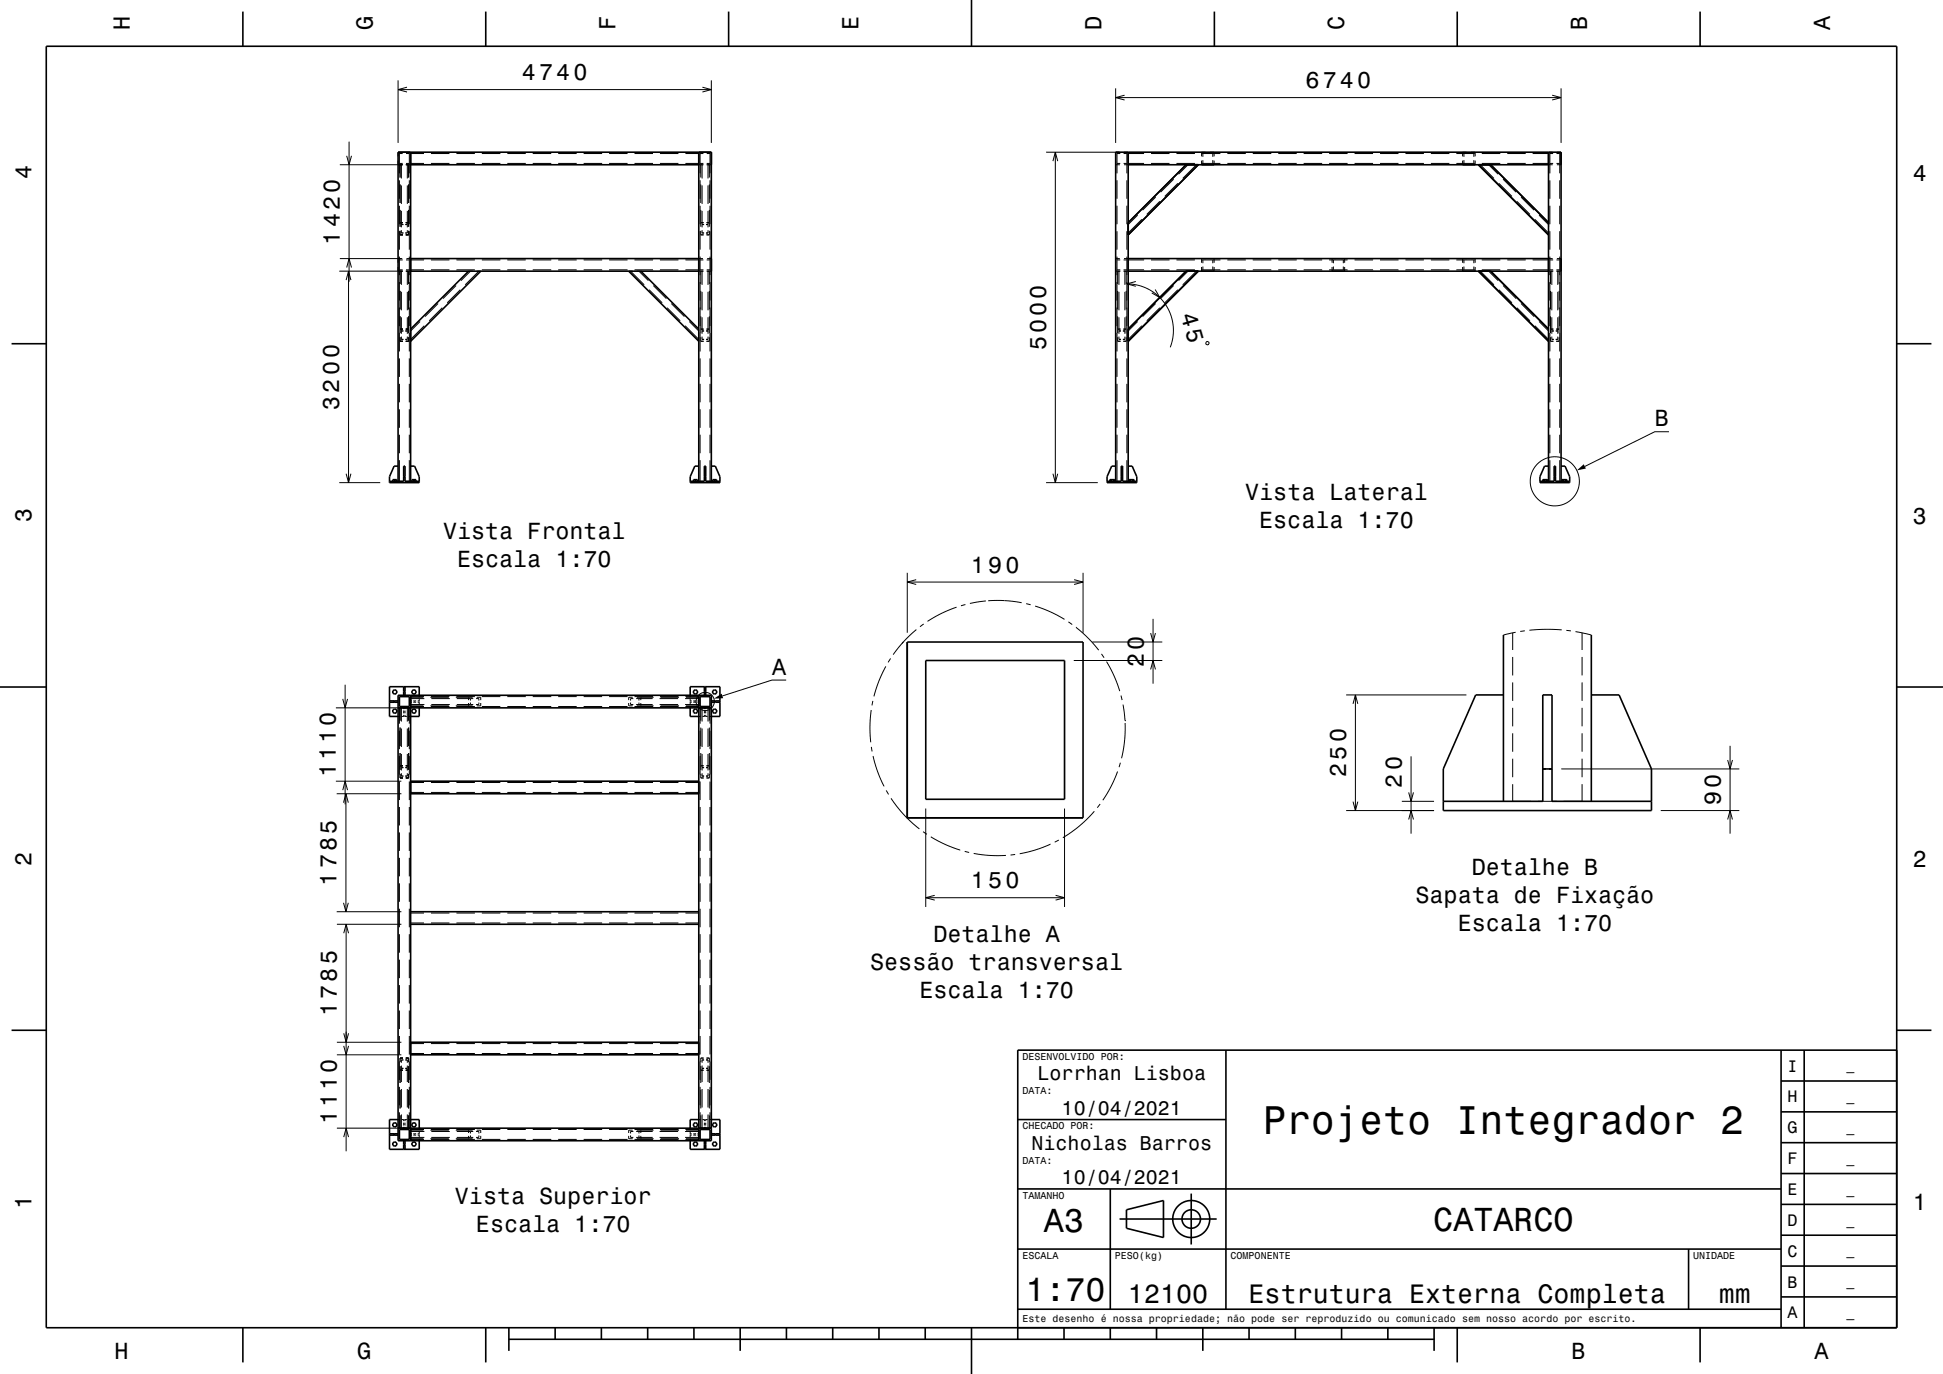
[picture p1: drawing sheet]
<svg xmlns="http://www.w3.org/2000/svg" width="420mm" height="297mm" viewBox="0 0 420 297" stroke-linecap="round" stroke-linejoin="round" font-family="sans-serif">
<g fill="none" stroke="#000" stroke-width=".22">
<path d="M86 17.4v13.5M86 19.4h67.8M88 18.8l-2 .6 2 .5M151.8 18.8l2 .6-2 .5M153.8 17.4v13.5M241.2 19.1v11.8M337.4 19.1v11.8M73.5 35.6h13.6M74.9 33.7l.6 1.9 .5-1.9M75.5 30.6v30.3M86 32.9v.9M86 34.7v.9"/>
<path d="M86.3 32.9v4.6M86.3 39v4M86.3 33.2h.7M86.3 35.3h.7M86.5 35.6v2.8M86.5 39.9v4M86.8 35.6v3M87.7 35.6h1.1M87.8 33.2h.7M87.8 35.3h.7M88 35.6v3M88.3 35.6v2.8"/>
<path d="M88.3 39.9v4M88.5 32.9v4.6M88.5 39v4M88.8 33.2h2.9M88.8 35.3h2.9M93.2 33.2h4M93.2 35.3h4M98.7 33.2h4M98.7 35.3h4M104.2 33.2h4M104.2 35.3h4M109.7 33.2h4"/>
<path d="M109.7 35.3h4M115.2 33.2h4M115.2 35.3h4M120.7 33.2h4M120.7 35.3h4M126.2 33.2h4M126.2 35.3h4M131.7 33.2h4M131.7 35.3h4M137.2 33.2h4M137.2 35.3h4M142.7 33.2h4"/>
<path d="M142.7 35.3h4M148.2 33.2h2.8M148.2 35.3h2.8M151 35.6h1.1M151.3 32.9v4.6M151.3 39v4M151.3 33.2h.8M151.3 35.3h.8M151.5 35.6v2.8M151.5 39.9v4M151.8 35.6v3M152.7 35.6h1.1"/>
<path d="M152.8 33.2h.7M152.8 35.3h.7M153 35.6v3M153.3 35.6v2.8M153.3 39.9v4M153.5 32.9v4.6M153.5 39v4M226.1 32.9h16M227.6 34.8l.5-1.9 .5 1.9M228.1 32.9v71.4M241.2 34.7v.9h.9M241.2 32.9v.9"/>
<path d="M241.2 21.1h96.2M241.4 33.2h.8M241.4 35.3h.8M241.4 32.9v4.6M241.4 39v4M242.9 33.2h.7M242.9 35.3h.7M243 35.6h.9M243 32.9h.9M243.1 20.6l-1.9 .5 1.9 .5M243.6 32.9v4.6M243.6 39v4"/>
<path d="M243.9 33.2h3.4M243.9 35.3h3.4M248.8 33.2h4M248.8 35.3h4M253.7 38.7l-2.8 2.8M254.3 33.2h4M254.3 35.3h4M254.6 39.6l-2.8 2.9M256.8 35.6l-2 2.1M258.6 35.6l-2.9 3M259.7 34.7v.9M259.8 33.2h4"/>
<path d="M259.8 35.3h4M260 33.2v.7M260 34.6v.7M260.6 32.9h-.9v.9M261.5 32.9h.9v.9M262.2 33.2v.7M262.2 34.6v.7M262.4 34.7v.9M265.3 33.2h4M265.3 35.3h4M270.8 33.2h4M270.8 35.3h4"/>
<path d="M276.3 33.2h4M276.3 35.3h4M281.8 33.2h4M281.8 35.3h4M287.3 33.2h4M287.3 35.3h4M292.8 33.2h4M292.8 35.3h4M298.3 33.2h4M298.3 35.3h4M303.8 33.2h4M303.8 35.3h4"/>
<path d="M309.3 33.2h4M309.3 35.3h4M314.8 33.2h4M314.8 35.3h4M316.2 34.7v.9M316.4 33.2v.7M316.4 34.6v.7M317.1 32.9h-.9v.9M318 32.9h.9v.9M318.6 33.2v.7M318.6 34.6v.7M318.9 34.7v.9"/>
<path d="M320 35.6l2.9 3M320.3 33.2h4M320.3 35.3h4M321.8 35.6l2 2.1M324 39.6l2.8 2.9M324.9 38.7l2.8 2.8M325.8 33.2h4M325.8 35.3h4M331.3 33.2h3.4M331.3 35.3h3.4M334.7 35.6h.9M334.7 32.9h.9"/>
<path d="M335 33.2h.7M335 35.3h.7M335 32.9v4.6M335 39v4M335.5 20.6l1.9 .5-1.9 .5M336.4 33.2h.8M336.4 35.3h.8M336.5 35.6h.9M336.5 32.9h.9M337.2 32.9v4.6M337.2 39v4M73.3 58.6h13.8"/>
<path d="M73.5 55.9h13.5M74.9 57.8l.6-1.9 .5 1.9M75.3 58.6v45.7M86 55.9v.9M86 57.7v.9M86.3 44.5v4M86.3 50v4M86.3 55.5v4M86.3 56.2h.7M86.3 58.3h.7M86.5 45.4v3.6M86.5 49.9v.9h.6"/>
<path d="M86.5 58.6v2.8M86.5 48.1h.6M86.8 40.1v4M86.8 45.6v3.5M86.8 49.8v.6h.4M86.8 58.6v3M86.8 48.5h.4M87.6 48.5h.4M87.7 58.6h1.1M87.7 48.1h.6M87.8 56.2h.7M87.8 58.3h.7"/>
<path d="M87.9 55.9h.9M88 40.1v4M88 45.6v3.5M88 49.8v.6h-.4M88 58.6v3M88.3 45.4v3.6M88.3 49.9v.9h-.6M88.3 58.6v2.8M88.5 44.5v4M88.5 50v4M88.5 55.5v4M88.8 56.2h2.9"/>
<path d="M88.8 58.3h2.9M93.2 56.2h4M93.2 58.3h4M98.7 56.2h4M98.7 58.3h4M101.3 58.6h.9M101.7 58.6l-2.1 2.1M103 58.6h.9M103.5 58.6l-2.9 3M104.2 56.2h4M104.2 58.3h4M109.7 56.2h4"/>
<path d="M109.7 58.3h4M115.2 56.2h4M115.2 58.3h4M120.7 56.2h4M120.7 58.3h4M126.2 56.2h4M126.2 58.3h4M131.7 56.2h4M131.7 58.3h4M135.9 58.6h.9M136.3 58.6l3 3M137.2 56.2h4"/>
<path d="M137.2 58.3h4M137.6 58.6h.9M138.1 58.6l2.1 2.1M142.7 56.2h4M142.7 58.3h4M148.2 56.2h2.8M148.2 58.3h2.8M151 55.9h1M151 58.6h1.1M151.3 44.5v4M151.3 50v4M151.3 55.5v4"/>
<path d="M151.3 56.2h.8M151.3 58.3h.8M151.5 49.9v.9h.6M151.5 48.1h.6M151.5 45.4v3.6M151.5 58.6v2.8M151.8 48.5h.4M151.8 49.8v.6h.4M151.8 40.1v4M151.8 45.6v3.5M151.8 58.6v3M152.6 48.5h.4"/>
<path d="M152.7 58.6h1.1M152.7 48.1h.6M152.8 56.2h.7M152.8 58.3h.7M152.9 55.9h.9M153 49.8v.6h-.4M153 40.1v4M153 45.6v3.5M153 58.6v3M153.3 49.9v.9h-.6M153.3 45.4v3.6M153.3 58.6v2.8"/>
<path d="M153.5 44.5v4M153.5 50v4M153.5 55.5v4M241.2 57.7v.9h1M241.4 56.2h.8M241.4 58.3h.8M241.4 44.5v4M241.4 50v4M241.4 55.5v4M241.6 58.6v2.8M241.9 58.6v3M242.1 55.9h-.9v.9"/>
<path d="M242.8 58.6h1.1M242.9 56.2h.7M242.9 58.3h.7M243 55.9h.9M243.2 58.6v3M243.4 58.6v2.8M243.6 44.5v4M243.6 50v4M243.6 55.5v4M243.9 56.2h3.4M243.9 58.3h3.4M245.9 46.5l-2 2"/>
<path d="M246.8 47.4l-2.9 3M248.8 56.2h4M248.8 58.3h4M249.8 42.6l-2.8 2.8M250.7 43.5l-2.8 2.8M254.3 56.2h4M254.3 58.3h4M256.8 58.6l-2 2.1M258.6 58.6l-2.9 3M259.7 57.7v.9M259.8 56.2h4M259.8 58.3h4"/>
<path d="M260 56.2v.7M260 57.6v.7M260.6 55.9h-.9v.9M261.5 55.9h.9v.9M262.2 56.2v.7M262.2 57.6v.7M262.4 57.7v.9M265.3 56.2h4M265.3 58.3h4M270.8 56.2h4M270.8 58.3h4M276.3 56.2h4"/>
<path d="M276.3 58.3h4M281.8 56.2h4M281.8 58.3h4M287.3 56.2h4M287.3 58.3h4M287.9 57.7v.9M288.2 56.2v.7M288.2 57.6v.7M288.9 55.9h-1v.9M289.8 55.9h.9v.9M290.4 56.2v.7M290.4 57.6v.7"/>
<path d="M290.7 57.7v.9M292.8 56.2h4M292.8 58.3h4M298.3 56.2h4M298.3 58.3h4M303.8 56.2h4M303.8 58.3h4M309.3 56.2h4M309.3 58.3h4M314.8 56.2h4M314.8 58.3h4M316.2 57.7v.9"/>
<path d="M316.4 56.2v.7M316.4 57.6v.7M317.1 55.9h-.9v.9M318 55.9h.9v.9M318.6 56.2v.7M318.6 57.6v.7M318.9 57.7v.9M320 58.6l2.9 3M320.3 56.2h4M320.3 58.3h4M321.8 58.6l2 2.1M325.8 56.2h4"/>
<path d="M325.8 58.3h4M327.9 43.5l2.8 2.8M328.8 42.6l2.8 2.8M331.3 56.2h3.4M331.3 58.3h3.4M331.8 47.4l2.9 3M332.7 46.5l2 2M334.7 55.9h.9M334.7 58.6h1.1M334.7 48.1v.9M334.7 49.9v.9M335 56.2h.7"/>
<path d="M335 58.3h.7M335 44.5v4M335 50v4M335 55.5v4M335.2 58.6v2.8M335.4 58.6v3M336.4 58.6h1M336.4 56.2h.8M336.4 58.3h.8M336.5 55.9h.9M336.7 58.6v3M337 58.6v2.8"/>
<path d="M337.2 44.5v4M337.2 50v4M337.2 55.5v4M74.8 60.5l.5-1.9 .6 1.9M86.3 61v4M86.3 66.5v4M86.3 72v4M86.3 77.5v4M86.5 72.9v.9h.6M86.5 71.1h.6M86.5 62.9v4M86.5 68.4v3.6"/>
<path d="M86.8 71.5h.4M86.8 63.1v4M86.8 68.6v3.6M86.8 72.8v.6h.4M87.6 71.5h.4M87.7 71.1h.6M88 72.8v.6h-.4M88 63.1v4M88 68.6v3.6M88.3 72.9v.9h-.6M88.3 62.9v4M88.3 68.4v3.6"/>
<path d="M88.5 61v4M88.5 66.5v4M88.5 72v4M88.5 77.5v4M90.8 69.5l-2 2M91.7 70.4l-2.9 3M94.7 65.6l-2.8 2.8M95.6 66.5l-2.8 2.8M98.6 61.7l-2.8 2.8M99.5 62.6l-2.8 2.9M140.3 62.6l2.8 2.9M141.2 61.7l2.9 2.8"/>
<path d="M144.2 66.5l2.8 2.8M145.1 65.6l2.8 2.8M148.1 70.4l2.9 3M149 69.5l2 2M151 71.1v.9M151 72.9v.9M151.3 61v4M151.3 66.5v4M151.3 72v4M151.3 77.5v4M151.5 72.9v.9h.6M151.5 71.1h.6"/>
<path d="M151.5 62.9v4M151.5 68.4v3.6M151.8 71.5h.4M151.8 72.8v.6h.4M151.8 63.1v4M151.8 68.6v3.6M152.6 71.5h.4M152.7 71.1h.6M153 72.8v.6h-.4M153 63.1v4M153 68.6v3.6M153.3 72.9v.9h-.6"/>
<path d="M153.3 62.9v4M153.3 68.4v3.6M153.5 61v4M153.5 66.5v4M153.5 72v4M153.5 77.5v4M241.4 61v4M241.4 66.5v4M241.4 72v4M241.4 77.5v4M241.6 72.9v.9h.6M241.6 71.1h.6"/>
<path d="M241.6 62.9v4M241.6 68.4v3.6M241.9 71.5h.4M241.9 72.8v.6h.4M241.9 63.1v4M241.9 68.6v3.6M242.7 71.5h.5M242.8 71.1h.6M243.2 72.8v.6h-.5M243.2 63.1v4M243.2 68.6v3.6M243.4 72.9v.9h-.6"/>
<path d="M243.4 62.9v4M243.4 68.4v3.6M243.6 61.4a10.1 10.1 0 0 1 9.4 13.7M243.6 61v4M243.6 66.5v4M243.6 72v4M243.6 77.5v4M245.5 60.8l-1.9 .6 1.9 .5M245.9 69.5l-2 2M246.8 70.4l-2.9 3M249.7 62.6l1 1.7-1.7-1M249.8 65.6l-2.8 2.8"/>
<path d="M250.7 66.5l-2.8 2.8M253.7 61.7l-2.8 2.8M254.6 62.6l-2.8 2.9M260.8 73.9l.5 .1-.1 .5-.5-.1zM324 62.6l2.8 2.9M324.9 61.7l2.8 2.8M327.9 66.5l2.8 2.8M328.8 65.6l2.8 2.8M331.8 70.4l2.9 3M332.7 69.5l2 2M334.7 71.1v.9M334.7 72.9v.9"/>
<path d="M335 61v4M335 66.5v4M335 72v4M335 77.5v4M335.2 72.9v.9h.6M335.2 71.1h.6M335.2 62.9v4M335.2 68.4v3.6M335.4 71.5h.5M335.4 72.8v.6h.5M335.4 63.1v4M335.4 68.6v3.6"/>
<path d="M336.3 71.5h.4M336.4 71.1h.6M336.7 72.8v.6h-.4M336.7 63.1v4M336.7 68.6v3.6M337 72.9v.9h-.6M337 62.9v4M337 68.4v3.6M337.2 61v4M337.2 66.5v4M337.2 72v4M337.2 77.5v4"/>
<path d="M86.3 99.5v4.5h.7M86.3 83v4M86.3 88.5v4M86.3 94v4M88.5 99.5v4.5h-.7M88.5 83v4M88.5 88.5v4M88.5 94v4M151.3 99.5v4.5h.8M151.3 83v4M151.3 88.5v4M151.3 94v4"/>
<path d="M153.5 99.5v4.5h-.7M153.5 83v4M153.5 88.5v4M153.5 94v4M241.4 99.5v4.5h.8M241.4 83v4M241.4 88.5v4M241.4 94v4M243.6 99.5v4.5h-.7M243.6 83v4M243.6 88.5v4M243.6 94v4"/>
<path d="M335 99.5v4.5h.7M335 83v4M335 88.5v4M335 94v4M337.2 99.5v4.5h-.8M337.2 83v4M337.2 88.5v4M337.2 94v4M360.8 93.3h-3.1l-15.1 7.5M73.3 104.3h8.9M74.8 102.4l.5 1.9 .6-1.9M85.3 103.7v.1"/>
<path d="M85.3 103.9v.1M87.3 103h.1M87.5 103h.1M89.5 103.7v.1M89.5 103.9v.1M150.3 103.7v.1M150.3 103.9v.1M152.3 103h.1M152.5 103h.1M154.5 103.7v.1M154.5 103.9v.1M226.1 104.3h11.2"/>
<path d="M227.6 102.4l.5 1.9 .5-1.9M239.9 103.7v.1M239.9 103.9v.1M240.2 103.7v.1M240.2 103.9v.1M240.7 103.7v.1M240.7 103.9v.1M240.9 103.7v.1M240.9 103.9v.1M242.4 103h.1M242.6 103h.1M244.1 103.7v.1"/>
<path d="M244.1 103.9v.1M244.3 103.7v.1M244.3 103.9v.1M244.8 103.7v.1M244.8 103.9v.1M245.1 103.7v.1M245.1 103.9v.1M333.5 103.7v.1M333.5 103.9v.1M333.8 103.7v.1M333.8 103.9v.1M334.3 103.7v.1"/>
<path d="M334.3 103.9v.1M334.5 103.7v.1M334.5 103.9v.1M335.9 103h.1M336.1 103h.1M337.7 103.7v.1M337.7 103.9v.1M337.9 103.7v.1M337.9 103.9v.1M338.4 103.7v.1M338.4 103.9v.1M338.7 103.7v.1"/>
<path d="M338.7 103.9v.1M195.3 138.8l-2.2 2.7M196.1 123.8v13M196.1 125.8h38M198 125.3l-1.9 .5 1.9 .5M198.1 136.1l-3.1 3M199.7 134.9l-.8 .6M206.8 131.2l-3.3 1.4-3 1.7M208.7 130.7l-1 .2M213.1 129.9l-3.4 .5M213.1 129.9h.1M213.6 129.9l3.5-.1 3.7 .5"/>
<path d="M221.8 130.5l1 .2M223.8 131l3.2 1.2 3.1 1.7M231 134.4l.8 .6M232.2 125.3l1.9 .5-1.9 .5M232.6 135.6l2.8 2.5 2.1 2.4M234.1 123.8v13M236.1 138.8h15.1M248.7 136.8l.5 2 .6-2M249.2 133.8v14M327 136.8v3.7M327.6 136.7l-2.6 .6M329.6 136.3l-1 .2"/>
<path d="M337.6 136.2l-3.3-.2-3.7 .2M338.6 136.3l1 .1M340.6 136.5l3.4 .8M342 136.8v3.7M72.6 153h14.2v3M74.1 151.1l.5 1.9 .5-1.9M74.6 148v25.9M86 154.9h.5M86.3 153v3.4M86.3 157.9v4M86.5 153v2.8M86.5 157.3v4"/>
<path d="M86.8 157.5v4M86.9 154.9h.5M87.3 153.9h.1M87.3 153v.3M87.3 153.6v.6M87.3 154.5v.4M87.5 154.9h.5M87.5 153.9h.1M87.5 153v.3M87.5 153.6v.6M87.5 154.5v.4M88 153v3"/>
<path d="M88 157.5v4M88.3 153v2.8M88.3 157.3v4M88.4 154.9h.4M88.5 153v3.4M88.5 157.9v4M88.8 151.5h.2M88.8 151.8h.2M88.8 150.6h2.9M88.8 152.7h2.9M88.8 152.6h2.7M88.8 150.7h2.7"/>
<path d="M88.8 151h2.9M88.8 152.3h2.9M89.3 151.5h.7M89.3 151.8h.7M89.6 151.5v.1M89.6 151.7v.1M90.3 151.5h.3M90.3 151.8h.3M90.6 150.3v.4M90.6 151.1v.5M90.6 151.7v.5M90.6 152.6v.4"/>
<path d="M93 152.6h4M93 150.7h4M93.2 150.6h4M93.2 152.7h4M93.2 151h4M93.2 152.3h4M98.5 152.6h3.7M98.5 150.7h3.7M98.7 150.6h4M98.7 152.7h4M98.7 151h3.6M98.7 152.3h3.6"/>
<path d="M101.3 150.7v.6M101.3 152v.6M101.7 151v.4M101.7 151.9v.4M102.9 151h.6v.4M103 150.7h.9v.6M103.5 151.9v.4h-.6M103.9 152v.6h-.9M104.2 150.6h4M104.2 152.7h4M109.7 150.6h4M109.7 152.7h4"/>
<path d="M115.2 150.6h4M115.2 152.7h4M120.7 150.6h4M120.7 152.7h4M126.2 150.6h4M126.2 152.7h4M131.7 150.6h4M131.7 152.7h4M135.9 152v.6h.9M136.3 151.9v.4h.6M136.8 150.7h-.9v.6M136.9 151h-.6v.4"/>
<path d="M137.2 150.6h4M137.2 152.7h4M137.5 151h3.6M137.5 152.3h3.6M137.6 152.6h3.7M137.6 150.7h3.7M138.1 151v.4M138.1 151.9v.4M138.5 150.7v.6M138.5 152v.6M142.6 151h4M142.6 152.3h4"/>
<path d="M142.7 150.6h4M142.7 152.7h4M142.8 152.6h4M142.8 150.7h4M148.1 151h2.9M148.1 152.3h2.9M148.2 150.6h2.8M148.2 152.7h2.8M148.3 152.6h2.7M148.3 150.7h2.7M149.2 150.3v.4M149.2 151.1v.5"/>
<path d="M149.2 151.7v.5M149.2 152.6v.4M149.2 151.5h.3M149.2 151.8h.3M149.9 151.5h.6M149.9 151.8h.6M150.2 151.5v.1M150.2 151.7v.1M150.8 151.5h.2M150.8 151.8h.2M151 154.9h.5M151.3 153v3.4"/>
<path d="M151.3 157.9v4M151.5 153v2.8M151.5 157.3v4M151.8 153v3M151.8 157.5v4M151.9 154.9h.5M152.3 153v.3M152.3 153.6v.6M152.3 154.5v.4M152.3 153.9h.1M152.5 154.9h.5M152.5 153.9h.1"/>
<path d="M152.5 153v.3M152.5 153.6v.6M152.5 154.5v.4M153 153v3M153 157.5v4M153.3 153v2.8M153.3 157.3v4M153.4 154.9h.4M153.5 153v3.4M153.5 157.9v4M169.9 147h-3l-10.7 3.4M188.3 153.5l-.2 3.5 .1 3.5"/>
<path d="M188.7 151.5l-.2 1M191.5 144l-1.5 3.2-1.1 3.3M192.5 142.3l-.5 .9M232.1 142.8h19.1M238.1 141.3l.6 .9M239.2 143l1.6 3.1 1.2 3.3M242.3 150.4l.3 .9M242.8 152.3l.4 3.5M243.2 155.8h.1M243.2 156.3l-.1 4.2-.7 3.4M248.7 144.7l.5-1.9 .6 1.9M291 150.2h26"/>
<path d="M292.5 152.1l.5-1.9 .5 1.9M293 150.2v25M327 142v4M327 147.5v4M327 153v4M327 158.5v4M342 142v4M342 147.5v4M342 153v4M342 158.5v4M72.6 168.9h14.2M72.8 171.6h14"/>
<path d="M74.1 170.8l.5-1.9 .5 1.9M74.3 173.5l.5-1.9 .5 1.9M74.8 171.6v25.5M86.3 163.4v4M86.3 168.9v4M86.3 174.4v4M86.3 179.9v4M86.5 162.8v3.6M86.5 167.3v.9h.6M86.5 165.5h.6M86.8 163v3.5M86.8 167.1v.7h.4"/>
<path d="M86.8 165.9h.4M87.6 165.9h.4M87.7 165.5h.6M88 163v3.5M88 167.1v.7h-.4M88.3 162.8v3.6M88.3 167.3v.9h-.6M88.5 163.4v4M88.5 168.9v4M88.5 174.4v4M88.5 179.9v4M88.8 169.1h2.9"/>
<path d="M88.8 171.3h2.9M93.2 169.1h4M93.2 171.3h4M98.7 169.1h4M98.7 171.3h4M104.2 169.1h4M104.2 171.3h4M109.7 169.1h4M109.7 171.3h4M115.2 169.1h4M115.2 171.3h4M120.7 169.1h4"/>
<path d="M120.7 171.3h4M126.2 169.1h4M126.2 171.3h4M131.7 169.1h4M131.7 171.3h4M137.2 169.1h4M137.2 171.3h4M142.7 169.1h4M142.7 171.3h4M148.2 169.1h2.8M148.2 171.3h2.8M151.3 163.4v4"/>
<path d="M151.3 168.9v4M151.3 174.4v4M151.3 179.9v4M151.5 162.8v3.6M151.5 167.3v.9h.6M151.5 165.5h.6M151.8 163v3.5M151.8 167.1v.7h.4M151.8 165.9h.4M152.6 165.9h.4M152.7 165.5h.6M153 163v3.5"/>
<path d="M153 167.1v.7h-.4M153.3 162.8v3.6M153.3 167.3v.9h-.6M153.5 163.4v4M153.5 168.9v4M153.5 174.4v4M153.5 179.9v4M188.4 161.4l.1 1M188.7 163.4l1 3.4 1.4 3.2M191.6 170.9l.5 .8M192.6 172.6l3 3.7 3.1 2.9M199.5 179.8l.9 .5"/>
<path d="M200.1 174.8v21.2M230.1 174.8v21.2M236.6 175.4l-3.2 3.1-3.7 2.6M237.8 173.8l-.6 .8M241.6 166.8l-1.4 3.2-1.8 3M242.2 164.9l-.3 .9M291 175.2h19M292.5 173.3l.5 1.9 .5-1.9M303 173.2h7M304.5 177.1l.5-1.9 .5 1.9M304.5 171.3l.5 1.9 .5-1.9M305 163.5v16.7"/>
<path d="M327 169.5v3.7h4M327 164v4M332.5 173.2h4M333.5 166.2h.7M334.8 166.2h.7M337.5 166.2h38.5M342 169.5v3.7h-4M342 164v4M359 175.2h17M373.5 164.3l.5 1.9 .5-1.9M373.5 177.1l.5-1.9 .5 1.9M374 161.2v19"/>
<path d="M72.8 197.1h14M72.8 199.8h14M74.3 195.1l.5 2 .5-2M74.8 199.8v49.1M86.3 185.4v4M86.3 190.9v4M86.3 196.4v4M88.5 185.4v4M88.5 190.9v4M88.5 196.4v4M88.8 197.4h2.9M88.8 199.5h2.9"/>
<path d="M93.2 197.4h4M93.2 199.5h4M98.7 197.4h4M98.7 199.5h4M104.2 197.4h4M104.2 199.5h4M109.7 197.4h4M109.7 199.5h4M115.2 197.4h4M115.2 199.5h4M120.7 197.4h4M120.7 199.5h4"/>
<path d="M126.2 197.4h4M126.2 199.5h4M131.7 197.4h4M131.7 199.5h4M137.2 197.4h4M137.2 199.5h4M142.7 197.4h4M142.7 199.5h4M148.2 197.4h2.8M148.2 199.5h2.8M151.3 185.4v4M151.3 190.9v4"/>
<path d="M151.3 196.4v4M153.5 185.4v4M153.5 190.9v4M153.5 196.4v4M200.1 194h30M201.2 180.9l3.3 1.7 3.1 1.2M202 193.5l-1.9 .5 1.9 .6M208.5 184l1 .3M210.5 184.5l3.4 .4h3.5M219.4 184.7l-1 .1M227.1 182.5l-3.3 1.2-3.4 .8M228.2 193.5l1.9 .5-1.9 .6"/>
<path d="M228.9 181.6l-.9 .4M74.3 201.7l.5-1.9 .5 1.9M86.3 201.9v4M86.3 207.4v4M86.3 212.9v4M86.3 218.4v4M88.5 201.9v4M88.5 207.4v4M88.5 212.9v4M88.5 218.4v4M151.3 201.9v4M151.3 207.4v4"/>
<path d="M151.3 212.9v4M151.3 218.4v4M153.5 201.9v4M153.5 207.4v4M153.5 212.9v4M153.5 218.4v4M72.8 228h14M72.8 225.3h14M74.3 226.1l.5 1.9 .5-1.9M74.3 223.4l.5 1.9 .5-1.9M86.3 223.9v4M86.3 229.4v4"/>
<path d="M86.3 234.9v4M86.5 230.5v3.6M86.5 235.6v4M86.5 231.3h.6M86.8 230.3v3.6M86.8 235.4v4M86.8 230.9h.4M87.1 228.7h-.6v.9M87.2 229.1h-.4v.6M87.6 229.1h.4v.6M87.6 230.9h.4M87.7 228.7h.6v.9"/>
<path d="M87.7 231.3h.6M88 230.3v3.6M88 235.4v4M88.3 230.5v3.6M88.3 235.6v4M88.5 223.9v4M88.5 229.4v4M88.5 234.9v4M88.8 225.6h2.9M88.8 227.7h2.9M93.2 225.6h4M93.2 227.7h4"/>
<path d="M98.7 225.6h4M98.7 227.7h4M104.2 225.6h4M104.2 227.7h4M109.7 225.6h4M109.7 227.7h4M115.2 225.6h4M115.2 227.7h4M120.7 225.6h4M120.7 227.7h4M126.2 225.6h4M126.2 227.7h4"/>
<path d="M131.7 225.6h4M131.7 227.7h4M137.2 225.6h4M137.2 227.7h4M142.7 225.6h4M142.7 227.7h4M148.2 225.6h2.8M148.2 227.7h2.8M151.3 223.9v4M151.3 229.4v4M151.3 234.9v4M151.5 230.5v3.6"/>
<path d="M151.5 235.6v4M151.5 231.3h.6M151.8 230.3v3.6M151.8 235.4v4M151.8 230.9h.4M152.1 228.7h-.6v.9M152.2 229.1h-.4v.6M152.6 229.1h.4v.6M152.6 230.9h.4M152.7 228.7h.6v.9M152.7 231.3h.6M153 230.3v3.6"/>
<path d="M153 235.4v4M153.3 230.5v3.6M153.3 235.6v4M153.5 223.9v4M153.5 229.4v4M153.5 234.9v4M74.3 245.8l.5-1.9 .5 1.9M86 242h.5M86.3 240.4v3.5M86.5 241.1v2.8M86.8 240.9v3h-14M86.9 242h.5"/>
<path d="M87.3 243h.1M87.3 242v.3M87.3 242.7v.6M87.3 243.6v.3M87.5 242h.5M87.5 243h.1M87.5 242v.3M87.5 242.7v.6M87.5 243.6v.3M88 240.9v3M88.3 241.1v2.8M88.4 242h.4"/>
<path d="M88.5 240.4v3.5M88.8 245.4h.2M88.8 245.1h.2M88.8 244.1h2.9M88.8 246.3h2.9M88.8 244.3h2.7M88.8 246.1h2.7M88.8 245.9h2.9M88.8 244.6h2.9M89.3 245.4h.7M89.3 245.1h.7M89.6 245.1v.1"/>
<path d="M89.6 245.3v.1M90.3 245.4h.3M90.3 245.1h.3M90.6 243.9v.4M90.6 244.7v.5M90.6 245.3v.5M90.6 246.2v.4M93 244.3h4M93 246.1h4M93.2 244.1h4M93.2 246.3h4M93.2 245.9h4"/>
<path d="M93.2 244.6h4M98.5 244.3h3.7M98.5 246.1h3.7M98.7 244.1h4M98.7 246.3h4M98.7 245.9h3.6M98.7 244.6h3.6M101.3 244.3v.6M101.3 245.5v.6M101.7 244.6v.4M101.7 245.4v.5M102.9 244.6h.6v.4"/>
<path d="M103 244.3h.9v.6M103.5 245.4v.5h-.6M103.9 245.5v.6h-.9M104.2 244.1h4M104.2 246.3h4M109.7 244.1h4M109.7 246.3h4M115.2 244.1h4M115.2 246.3h4M120.7 244.1h4M120.7 246.3h4M126.2 244.1h4"/>
<path d="M126.2 246.3h4M131.7 244.1h4M131.7 246.3h4M135.9 245.5v.6h.9M136.3 245.4v.5h.6M136.8 244.3h-.9v.6M136.9 244.6h-.6v.4M137.2 244.1h4M137.2 246.3h4M137.5 245.9h3.6M137.5 244.6h3.6M137.6 244.3h3.7"/>
<path d="M137.6 246.1h3.7M138.1 244.6v.4M138.1 245.4v.5M138.5 244.3v.6M138.5 245.5v.6M142.6 245.9h4M142.6 244.6h4M142.7 244.1h4M142.7 246.3h4M142.8 244.3h4M142.8 246.1h4M148.1 245.9h2.9"/>
<path d="M148.1 244.6h2.9M148.2 244.1h2.8M148.2 246.3h2.8M148.3 244.3h2.7M148.3 246.1h2.7M149.2 243.9v.4M149.2 244.7v.5M149.2 245.3v.5M149.2 246.2v.4M149.2 245.4h.3M149.2 245.1h.3M149.9 245.4h.6"/>
<path d="M149.9 245.1h.6M150.2 245.1v.1M150.2 245.3v.1M150.8 245.4h.2M150.8 245.1h.2M151 242h.5M151.3 240.4v3.5M151.5 241.1v2.8M151.8 240.9v3M151.9 242h.5M152.3 242v.3M152.3 242.7v.6"/>
<path d="M152.3 243.6v.3M152.3 243h.1M152.5 242h.5M152.5 243h.1M152.5 242v.3M152.5 242.7v.6M152.5 243.6v.3M153 240.9v3M153.3 241.1v2.8M153.4 242h.4M153.5 240.4v3.5"/>
<circle cx="336.1" cy="104" r="5.3"/>
<circle cx="152.4" cy="151.6" r="1.97"/>
</g>
<g fill="none" stroke="#000" stroke-width=".35">
<path d="M10 10h400v277h-400zM52.5 2.5v7.5M105 2.5v7.5M157.5 2.5v7.5M210 0v10M262.5 2.5v7.5M315 2.5v7.5M367.5 2.5v7.5M88.8 32.9v71.1M88.8 35.6h62.2M151 32.9v71.1M243.9 35.6h90.8"/>
<path d="M243.9 32.9v71.1M256.4 35.6l-12.5 12.5M259 35.6l-15.1 15.2M319.6 35.6l15.1 15.2M322.2 35.6l12.5 12.5M334.7 32.9v71.1M88.8 55.9h62.2M88.8 58.6h62.2M101.3 58.6l-12.5 12.5M103.9 58.6l-15.1 15.2M135.9 58.6l15.1 15.2M138.5 58.6l12.5 12.5"/>
<path d="M243.9 55.9h90.8M243.9 58.6h90.8M256.4 58.6l-12.5 12.5M259 58.6l-15.1 15.2M319.6 58.6l15.1 15.2M322.2 58.6l12.5 12.5M2.5 74.3h7.5M410 74.3h7.5M84.2 104h3.1v-3.2h.2v3.2h3.1M84.9 104v-.3h.9v.3M85.3 103.7v.3M86 100.8h-.8l-1 2.2v1.3h6.4v-1.3l-1-2.2h-.8"/>
<path d="M86 104v-71.1h67.8v71.1M87.3 103h.2M89.1 104v-.3h.8v.3M89.5 103.7v.3M149.2 104h3.1v-3.2h.2v3.2h3.1M149.9 104v-.3h.9v.3M150.3 103.7v.3M151 100.8h-.8l-1 2.2v1.3h6.4v-1.3l-1-2.2h-.8M152.3 103h.2M154.1 104v-.3h.8v.3M154.5 103.7v.3M239.3 104h3.1v-3.2h.3v3.2h3"/>
<path d="M239.9 104v-.3h1v.3M240.2 103.7v.3M240.7 103.7v.3M241.2 100.8h-.9l-1 2.2v1.3h6.4v-1.3l-1-2.2h-.8M241.2 104v-71.1h96.2v71.1M242.4 103h.3M244.1 104v-.3h1v.3M244.3 103.7v.3M244.8 103.7v.3M332.9 104h3v-3.2h.3v3.2h3.1M333.5 104v-.3h1v.3M333.8 103.7v.3"/>
<path d="M334.3 103.7v.3M334.7 100.8h-.8l-1 2.2v1.3h6.4v-1.3l-1-2.2h-.9M335.9 103h.3M337.7 104v-.3h1v.3M337.9 103.7v.3M338.4 103.7v.3M325 137.3v35.9M344 137.3v35.9M0 148.5h10M84.2 151.5h1.8M84.2 151.8h1.8M84.9 149.3l.4-.2 .5 .2v.5l-.5 .3-.4-.3z"/>
<path d="M84.9 153.5l.4-.3 .5 .3v.5l-.5 .2-.4-.2zM85.2 151.5v.3M86 150.3h67.8v96.3h-67.8zM86 153h67.8M86.3 150.6h2.2v2.1h-2.2zM87.3 148.4v1.9M87.3 149.4h.2M87.5 148.4v1.9M88.8 150.3v96.3M89.1 149.3l.4-.2 .4 .2v.5l-.4 .3-.4-.3zM89.1 153.5l.4-.3 .4 .3v.5l-.4 .2-.4-.2zM90.6 150.3v-1.9h-6.4v6.5h1.8"/>
<path d="M90.6 153v1.9h-1.8M149.2 150.3v-1.9h6.4v6.5h-1.8M149.2 153v1.9h1.8M149.9 149.3l.4-.2 .5 .2v.5l-.5 .3-.4-.3zM149.9 153.5l.4-.3 .5 .3v.5l-.5 .2-.4-.2zM151 150.3v96.3M151.3 150.6h2.2v2.1h-2.2zM152.3 148.4v1.9M152.3 149.4h.2M152.5 148.4v1.9M153.8 151.5h1.8M153.8 151.8h1.8"/>
<path d="M154.1 149.3l.4-.2 .4 .2v.5l-.4 .3-.4-.3zM154.1 153.5l.4-.3 .4 .3v.5l-.4 .2-.4-.2zM154.6 151.5v.3M200.1 142.8h30v30h-30zM325 150.2h-6l-7 16v9h45v-9l-7-16h-6M410 148.5h10M88.8 168.9h62.2M88.8 171.6h62.2M196 176.8h38.1v-38h-38v38.1M312 173.2h21.5v-23h2v23h21.5M333.5 166.2h2M88.8 199.8h62.2"/>
<path d="M88.8 197.1h62.2M2.5 222.7h7.5M88.8 228h62.2M88.8 225.3h62.2M265 227v56M385 233.7h25M385 227v60M390 227v60M410 222.7h7.5M410 227h-190v62.5M84.2 245.4h1.8M84.2 245.1h1.8"/>
<path d="M84.9 242.9l.4-.2 .5 .2v.5l-.5 .2-.4-.2zM84.9 247l.4-.2 .5 .2v.5l-.5 .3-.4-.3zM85.2 245.1v.3M86 242h-1.8v6.4h6.4v-1.8M86 243.9h67.8M86.3 244.1h2.2v2.2h-2.2zM87.3 246.6v1.8M87.3 247.4h.2M87.5 246.6v1.8M88.8 242h1.8v1.9M89.1 242.9l.4-.2 .4 .2v.5l-.4 .2-.4-.2zM89.1 247l.4-.2 .4 .2v.5l-.4 .3-.4-.3z"/>
<path d="M149.9 242.9l.4-.2 .5 .2v.5l-.5 .2-.4-.2zM149.9 247l.4-.2 .5 .2v.5l-.5 .3-.4-.3zM151 242h-1.8v1.9M151.3 244.1h2.2v2.2h-2.2zM152.3 246.6v1.8M152.3 247.4h.2M152.5 246.6v1.8M153.8 242h1.8v6.4h-6.4v-1.8M153.8 245.4h1.8M153.8 245.1h1.8M154.1 242.9l.4-.2 .4 .2v.5l-.4 .2-.4-.2zM154.1 247l.4-.2 .4 .2v.5l-.4 .3-.4-.3z"/>
<path d="M154.6 245.1v.3M220 242h45M220 257h165M240 257v26M257.5 258v11M385 253.7h25M385 247h25M385 240.3h25M220 270h165M242 263.5h21M243.5 261.5l8-2v8l-8-2zM365 270v13"/>
<path d="M385 273.7h25M385 267h25M385 260.3h25M52.5 287v7.5M105 287v7.5M110 289.5h200M110 287v5M120 287v2.5M130 287v2.5M140 287v2.5M150 287v2.5M160 287v5"/>
<path d="M170 287v2.5M180 287v2.5M190 287v2.5M200 287v2.5M210 287v10M220 283h165M230 287v2.5M240 287v2.5M250 287v2.5M260 287v5M270 287v2.5M280 287v2.5"/>
<path d="M290 287v2.5M300 287v2.5M310 287v5M315 287v7.5M367.5 287v7.5M385 280.3h25"/>
<circle cx="257.5" cy="263.5" r="2"/>
<circle cx="257.5" cy="263.5" r="4"/>
</g>
<g fill="#000">
<path d="M340.8 101.7l1.5-1.3 .5 .9z" fill-rule="evenodd"/>
<path d="M154.3 151l1.7-1.1 .3 1z" fill-rule="evenodd"/>
</g>
<text font-size="8.6" x="273" y="245.1">Projeto Integrador 2</text>
<g font-size="7.2">
<text x="225.7" y="266.3">A3</text>
<text x="309.8" y="266.1">CATARCO</text>
<text x="221.7" y="281.3">1:70</text>
</g>
<g font-size="5.8">
<text x="243.8" y="281.6">12100</text>
<text x="269.9" y="281.6">Estrutura Externa Completa</text>
<text x="371.5" y="281.6">mm</text>
</g>
<g font-size="5">
<text x="28.1" y="6.5" transform="rotate(-90 28.1 6.5)">H</text>
<text x="80.6" y="6.5" transform="rotate(-90 80.6 6.5)">G</text>
<text x="133.1" y="6.5" transform="rotate(-90 133.1 6.5)">F</text>
<text x="185.6" y="6.5" transform="rotate(-90 185.6 6.5)">E</text>
<text x="238.1" y="6.5" transform="rotate(-90 238.1 6.5)">D</text>
<text x="290.6" y="6.5" transform="rotate(-90 290.6 6.5)">C</text>
<text x="343.1" y="6.5" transform="rotate(-90 343.1 6.5)">B</text>
<text x="395.6" y="6.5" transform="rotate(-90 395.6 6.5)">A</text>
<text x="112.8" y="17.4">4740</text>
<text x="282.2" y="19.1">6740</text>
<text x="6.8" y="38.7" transform="rotate(-90 6.8 38.7)">4</text>
<text x="413.5" y="39">4</text>
<text x="73.5" y="52.9" transform="rotate(-90 73.5 52.9)">1420</text>
<text x="255.2" y="68" transform="rotate(74 255.2 68)">45</text>
<text x="226.1" y="75.7" transform="rotate(-90 226.1 75.7)">5000</text>
<text x="73.3" y="88.6" transform="rotate(-90 73.3 88.6)">3200</text>
<text x="357.7" y="92.1">B</text>
<text x="6.8" y="112.9" transform="rotate(-90 6.8 112.9)">3</text>
<text x="269.2" y="108.2">Vista Lateral</text>
<text x="413.5" y="113.2">3</text>
<text x="95.8" y="116.6">Vista Frontal</text>
<text x="272.2" y="114.2">Escala 1:70</text>
<text x="98.8" y="122.7">Escala 1:70</text>
<text x="209.9" y="123.8">190</text>
<text x="166.9" y="145.8">A</text>
<text x="247.2" y="144.2" transform="rotate(-90 247.2 144.2)">20</text>
<text x="291" y="168" transform="rotate(-90 291 168)">250</text>
<text x="72.6" y="168.1" transform="rotate(-90 72.6 168.1)">1110</text>
<text x="303" y="170.3" transform="rotate(-90 303 170.3)">20</text>
<text x="372" y="174.1" transform="rotate(-90 372 174.1)">90</text>
<text x="6.8" y="187.1" transform="rotate(-90 6.8 187.1)">2</text>
<text x="72.8" y="191.4" transform="rotate(-90 72.8 191.4)">1785</text>
<text x="318.1" y="189.1">Detalhe B</text>
<text x="413.5" y="187.4">2</text>
<text x="209.9" y="192.1">150</text>
<text x="306" y="195.1">Sapata de Fixação</text>
<text x="201.8" y="203.6">Detalhe A</text>
<text x="315.1" y="201.2">Escala 1:70</text>
<text x="188.1" y="209.7">Sessão transversal</text>
<text x="198.7" y="215.7">Escala 1:70</text>
<text x="72.8" y="219.7" transform="rotate(-90 72.8 219.7)">1785</text>
<text x="72.8" y="243.1" transform="rotate(-90 72.8 243.1)">1110</text>
<text x="6.8" y="261.3" transform="rotate(-90 6.8 261.3)">1</text>
<text x="98.3" y="260.3">Vista Superior</text>
<text x="413.5" y="261.6">1</text>
<text x="102.9" y="266.3">Escala 1:70</text>
<text x="24.7" y="293.8">H</text>
<text x="77.2" y="293.8">G</text>
<text x="339.7" y="293.8">B</text>
<text x="392.2" y="293.8">A</text>
</g>
<g font-size="4.3">
<text x="224.3" y="233.5">Lorrhan Lisboa</text>
<text x="229.5" y="241">10/04/2021</text>
<text x="223" y="248.5">Nicholas Barros</text>
<text x="229.5" y="256">10/04/2021</text>
</g>
<g font-size="3.6">
<text x="386.4" y="231.6">I</text>
<text x="386.4" y="238.3">H</text>
<text x="386.4" y="245">G</text>
<text x="386.4" y="251.6">F</text>
<text x="386.4" y="258.3">E</text>
<text x="386.4" y="265">D</text>
<text x="386.4" y="271.6">C</text>
<text x="386.4" y="278.3">B</text>
<text x="386.4" y="285">A</text>
</g>
<g font-size="2.9">
<text x="399.1" y="231.4">_</text>
<text x="399.1" y="238">_</text>
<text x="399.1" y="244.7">_</text>
<text x="399.1" y="251.4">_</text>
<text x="399.1" y="258">_</text>
<text x="399.1" y="264.7">_</text>
<text x="399.1" y="271.4">_</text>
<text x="399.1" y="278">_</text>
<text x="399.1" y="284.7">_</text>
</g>
<g font-size="2.2">
<text x="221" y="229.1">DESENVOLVIDO POR:</text>
<text x="221" y="236.6">DATA:</text>
<text x="221" y="244.1">CHECADO POR:</text>
<text x="221" y="251.6">DATA:</text>
<text x="221" y="259.1">TAMANHO</text>
<text x="221" y="272.1">ESCALA</text>
<text x="241" y="272.1">PESO(kg)</text>
<text x="266" y="272.1">COMPONENTE</text>
<text x="366" y="272.1">UNIDADE</text>
<text x="221" y="285.8">Este desenho é nossa propriedade; não pode ser reproduzido ou comunicado sem nosso acordo por escrito.</text>
</g>
</svg>
